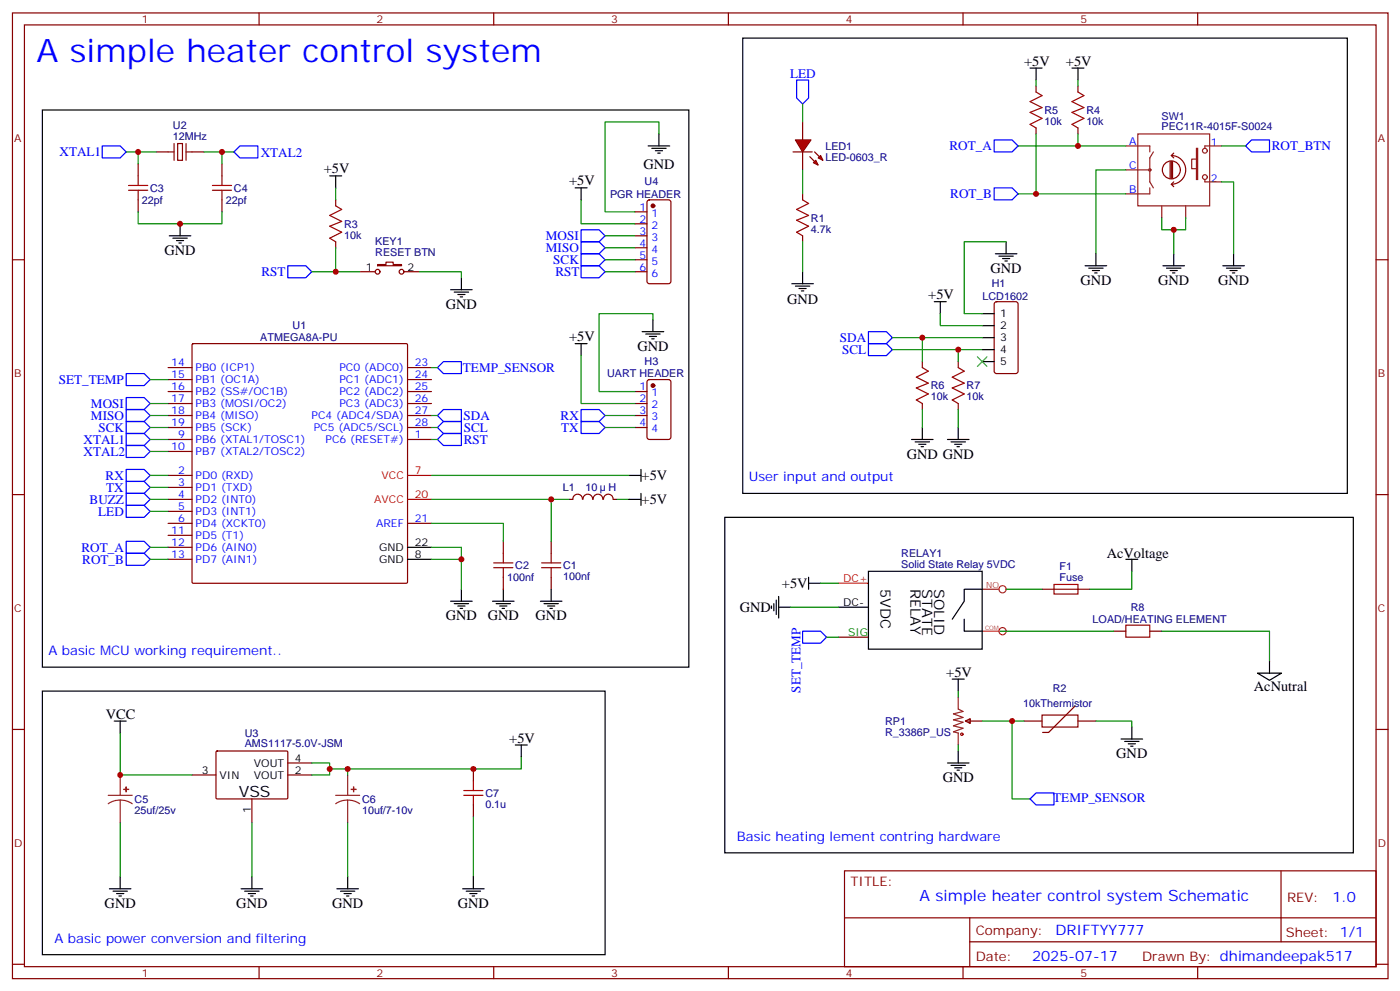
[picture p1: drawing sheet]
<svg xmlns="http://www.w3.org/2000/svg" width="413mm" height="292mm" viewBox="0 0 413 292" stroke-linecap="round" stroke-linejoin="round" font-family="sans-serif">
<g fill="none" stroke="#870000" stroke-width=".35">
<path d="M3.7 3.8h405.3v284.3h-405.3zM7.2 7.3h398.3v277.3h-398.3zM76.3 3.8v3.5M145.5 3.8v3.5M214.6 3.8v3.5M283.8 3.8v3.5M352.9 3.8v3.5M40.7 48.3v3.5M40.7 58.8v3.6M46 44.7h3.5M52.4 42.3h1.4v4.9h-1.4zM56.6 44.7h3.5"/>
<path d="M65.4 48.3v3.5M65.4 58.8v3.6M3.7 76.5h3.5M111.3 77.9h2.4v-.7h2.2v.7h2.4v.3h-7zM405.5 76.5h3.5M106 80h4.6M119 80h4.6M49.5 108.2h7.1M49.5 111.8h7.1M49.5 115.3h7.1M49.5 118.8h7.1M56.6 101.4l.3-.2h62.8l.3 .2 .1 70-.2 .3h-63l-.3-.2z"/>
<path d="M120.1 108.2h7M120.1 111.8h7M120.1 115.3h7M120.1 118.8h7M49.5 129.4h7.1M49.5 140h7.1M49.5 132.9h7.1M49.5 122.3h7.1M49.5 125.9h7.1M120.1 129.4h7M120.1 122.3h7M120.1 125.9h7"/>
<path d="M3.7 145.6h3.5M49.5 143.5h7.1M49.5 147h7.1M49.5 150.6h7.1M49.5 154.1h7.1M49.5 157.6h7.1M120.1 154.1h7M148.3 159.4v3.5M162.4 159.4v3.5M167.7 147h1.1M168.8 147a1.41 1.41 0 0 1 1.4-1.5 1.41 1.41 0 0 1 1.4 1.5M171.8 147a1.41 1.41 0 0 1 1.4-1.5 1.41 1.41 0 0 1 1.4 1.5"/>
<path d="M174.8 147a1.41 1.41 0 0 1 1.4-1.5 1.41 1.41 0 0 1 1.4 1.5M177.8 147a1.41 1.41 0 0 1 1.4-1.5 1.41 1.41 0 0 1 1.4 1.5M180.8 147h1M405.5 145.6h3.5M49.5 161.1h7.1M49.5 164.7h7.1M148.3 170v3.5M162.4 170v3.5M3.7 214.8h3.5M405.5 214.8h3.5M248.8 256.4h156.7v28.2h-156.7zM377.5 256.4v20.9"/>
<path d="M248.9 270.2h156.5M285.8 277.3h119.6M285.8 270.2v14.2M3.7 283.9h3.5M76.3 284.6v3.5M145.5 284.6v3.5M214.6 284.6v3.5M283.8 284.6v3.5M352.9 284.6v3.5M405.5 283.9h3.5"/>
<circle cx="111.3" cy="80" r=".71"/>
<circle cx="118.3" cy="80" r=".71"/>
</g>
<path d="M120.1 140h7M120.1 147h7" fill="none" stroke="#f00" stroke-width=".35"/>
<g fill="none" stroke="#000" stroke-width=".35">
<path d="M97.2 51.8h3.5M98.9 51.8v3.5M49.9 69.4h6.3M50.9 70.1h4.3M52 70.8h2.1M52.7 71.5h.7M53.1 65.9v3.5M132.8 85.3h6.3M133.8 86h4.3M134.9 86.7h2.1M135.6 87.4h.7M136 81.8v3.5"/>
<path d="M185.3 140h3.6M188.9 138.2v3.5M185.3 147h3.6M188.9 145.3v3.5M120.1 164.7h7M120.1 161.1h7M132.8 177h6.3M133.8 177.7h4.3M134.9 178.4h2.1M135.6 179.1h.7M136 173.5v3.5M145.1 177h6.4"/>
<path d="M146.2 177.7h4.2M147.2 178.4h2.2M148 179.1h.7M148.3 173.5v3.5M159.2 177h6.4M160.3 177.7h4.2M161.4 178.4h2.1M162.1 179.1h.7M162.4 173.5v3.5"/>
</g>
<path d="M30.1 43h5.3l1.8 1.7-1.8 1.8h-5.3zM68.9 44.7l1.8-1.7h5.3v3.5h-5.3zM84.8 78.2h5.3l1.8 1.8-1.8 1.8h-5.3zM128.9 108.2l1.8-1.7h5.3v3.5h-5.3zM37.2 127.6h5.3l1.7 1.8-1.7 1.8h-5.3zM37.2 131.2h5.3l1.7 1.7-1.7 1.8h-5.3zM128.9 129.4l1.8-1.8h5.3v3.6h-5.3zM128.9 122.3l1.8-1.7h5.3v3.5h-5.3zM130.7 124.1h5.3v3.5h-5.3l-1.8-1.7z" fill="none" stroke="#00f" stroke-width=".35"/>
<g fill="none" stroke="#008700" stroke-width=".35">
<path d="M37.2 44.7h3.5M46 44.7h-5.3v3.6M60.1 44.7h5.3v3.6M65.4 44.7h3.5M40.7 62.4v3.5h24.7v-3.5M91.9 80h14.1M123.6 80h12.4v1.8M127.1 108.2h1.8M44.2 129.4h5.3M44.2 132.9h5.3M127.1 140h58.2M127.1 129.4h1.8"/>
<path d="M127.1 125.9h1.8M127.1 122.3h1.8M127.1 154.1h21.2v5.3M127.1 147h40.6M162.4 147v12.4M181.8 147h3.5M127.1 161.1h8.9v12.4M127.1 164.7h8.9"/>
</g>
<g fill="none" stroke="#a10000" stroke-width=".35">
<path d="M37.9 54.6h5.6M37.9 56h5.6M40.7 51.8v2.8M40.7 56v2.8M62.6 54.6h5.6M62.6 56h5.6M65.4 51.8v2.8M65.4 56v2.8M145.5 165.7h5.6M145.5 167.1h5.6M148.3 162.9v2.8M148.3 167.1v2.9"/>
<path d="M159.6 165.7h5.6M159.6 167.1h5.6M162.4 162.9v2.8M162.4 167.1v2.9"/>
</g>
<path d="M49.5 44.7h1.8M51.3 42.3v4.9M54.8 42.3v4.9M54.8 44.7h1.8" fill="none" stroke="#871200" stroke-width=".35"/>
<g fill="#f00" stroke="#870000" stroke-width=".35">
<path d="M234.4 41.2h4.6l-2.5 3.5z"/>
<path d="M233.7 44.7h5.6z"/>
</g>
<g fill="#870000" stroke="#870000" stroke-width=".35">
<path d="M240 44.7l1.4 1.4z"/>
<path d="M238.6 46.1l1.4 1.5z"/>
</g>
<g fill="#f00" stroke="#870000" stroke-width=".35">
<path d="M241.1 46.5l.7-.7 .7 1.4z"/>
<path d="M239.7 47.9l.7-.7 .7 1.4z"/>
</g>
<g fill="none" stroke="#870000" stroke-width=".35">
<path d="M236.5 35.9v5.3M305.3 25.3v1.8M305.3 37.7v1.7M317.6 25.3v1.8M317.6 37.7v1.7M98.9 58.8v1.8M190.9 59l.4-.2h5.7l.6 .5 .1 23.5-.5 .7h-5.9l-.6-.4-.1-23.6zM236.5 44.7v5.3M236.5 57.1v1.7M98.9 71.2v1.8M187.1 62.4h3.5M187.1 65.9h3.5"/>
<path d="M187.1 69.4h3.5M187.1 73h3.5M187.1 76.5h3.5M236.5 69.4v1.8M187.1 80h3.5M293.2 89l.5-.2h5.6l.6 .5 .1 20-.5 .6-5.8 .1-.7-.5-.1-20zM187.1 115.3h3.5M187.1 118.8h3.5M190.9 112l.4-.2h5.7l.6 .4 .1 16.5-.5 .6-5.9 .1-.6-.5-.1-16.4zM271.8 106.5v1.7M271.8 118.8v1.8M282.4 106.5v1.7"/>
<path d="M282.4 118.8v1.8M187.1 122.3h3.5M187.1 125.9h3.5M307.1 173.5h14.1M247.1 187.6h8.8M328.2 185.8h3.6M338.8 185.8h3.5M284.5 212.3l1.4-.7v1.4zM284.5 212.3h4.9M301.8 212.3h5.3M307.1 210.5h10.5v3.6h-10.5zM316.8 207.9l-7.8 7.8h-1.8"/>
<path d="M317.6 212.3h5.3M56.6 228.2h7M63.7 221.3l.3-.2 20.6 .1 .2 .3v13.6l-.3 .1h-20.7l-.2-.3zM74.2 235.2v7.1M84.8 228.2h7.1M84.8 224.6h7.1M139.5 226.4v3.5M139.5 237v3.5"/>
</g>
<g fill="none" stroke="#a10000" stroke-width=".35">
<path d="M305.3 27.1l1.8 1.1-3.6 1.7 3.6 1.8-3.6 1.4 3.6 1.8-3.6 1.7 1.8 1.1M317.6 27.1l1.8 1.1-3.5 1.7 3.5 1.8-3.5 1.4 3.5 1.8-3.5 1.7 1.7 1.1M236.5 58.8l1.8 1.1-3.6 1.8 3.6 1.7-3.6 1.4 3.6 1.8-3.6 1.8 1.8 1M98.9 60.6l1.8 1.1-3.5 1.7 3.5 1.8-3.5 1.4 3.5 1.8-3.5 1.7 1.7 1.1M271.8 108.2l1.7 1.1-3.5 1.8 3.5 1.7-3.5 1.4 3.5 1.8-3.5 1.8 1.8 1M282.4 108.2l1.7 1.1-3.5 1.8 3.5 1.7-3.5 1.4 3.5 1.8-3.5 1.8 1.8 1M310.6 172.1h7v2.8h-7zM331.8 184.1h7v3.5h-7zM136.7 232.8h5.6M136.7 234.2h5.6M139.5 229.9v2.9M139.5 234.2v2.8"/>
<circle cx="283.4" cy="216.2" r=".35"/>
</g>
<g fill="none" stroke="#000" stroke-width=".35">
<path d="M218.9 11.2h178.1v134.1h-178.1zM12.5 32.4h190.5v164h-190.5zM194.2 39.4v3.6M303.5 20h3.6M305.3 20v3.6M315.9 20h3.5M317.6 20v3.6M169.5 55.3h3.5M171.2 55.3v3.5M191 43h6.3M192.1 43.7h4.2M193.1 44.4h2.1"/>
<path d="M193.8 45.1h.7M293.3 74.7h6.3M294.4 75.4h4.2M295.4 76.1h2.1M296.1 76.8h.7M296.5 71.2v3.5M319.8 78.2h6.3M320.8 79h4.2M321.9 79.7h2.1M322.9 74.7v3.5M342.7 78.2h6.3M343.7 79h4.3"/>
<path d="M344.8 79.7h2.1M345.9 74.7v3.5M360.3 78.2h6.4M361.4 79h4.2M362.4 79.7h2.2M363.5 74.7v3.5M189.2 97.6h6.4M190.3 98.4h4.2M191.3 99.1h2.2M192.1 99.8h.7M192.4 94.1v3.5M233.3 83.5h6.4"/>
<path d="M234.4 84.2h4.2M235.4 84.9h2.2M236.1 85.7h.8M236.5 80v3.5M275.3 88.8h3.5M277.1 88.8v3.6M289.4 92.4h3.5M289.4 95.9h3.5M289.4 99.4h3.5M322.6 80.4h.7M345.5 80.4h.7M363.1 80.4h.8"/>
<path d="M169.5 101.2h3.5M171.2 101.2v3.5M289.4 102.9h3.5M289.4 106.5h3.5M268.6 129.4h6.4M269.7 130.1h4.2M270.7 130.8h2.1M271.4 131.5h.7M271.8 125.9v3.5M279.2 129.4h6.3M280.2 130.1h4.3M281.3 130.8h2.1"/>
<path d="M282 131.5h.7M282.4 125.9v3.5M213.6 152.3h185.2v98.8h-185.2zM227.3 178.4v.7M228 177.7v2.1M228.7 176.7v4.2M229.4 178.8h3.6M229.4 175.6v6.4M238.3 171.7h3.5M238.3 170v3.5M247.1 178.8h8.8M255.9 168.2h33.5v22.9h-33.5z"/>
<path d="M289.4 173.5h-5.3v3.5l-3.5 5.3M331.8 164.7h3.5M333.5 164.7v3.5M280.6 200h3.5M282.4 200v3.5M284.1 182.3v3.5h5.3M370.6 198.2h7l-3.5 2.1zM374.1 194.7v3.5M12.5 203.5h165.8v77.6h-165.8zM33.7 212.3h3.5M35.4 212.3v3.5M151.8 219.4h3.6"/>
<path d="M153.6 219.4v3.5M330.3 217.6h6.4M331.4 218.3h4.2M332.5 219h2.1M333.2 219.7h.7M333.5 214.1v3.5M279.2 224.6h6.3M280.2 225.4h4.3M281.3 226.1h2.1M282 226.8h.7M282.4 221.1v3.5M35.4 258.2v3.5"/>
<path d="M74.2 258.2v3.5M102.4 258.2v3.5M139.5 258.2v3.5M32.2 261.7h6.4M33.3 262.4h4.2M34.4 263.1h2.1M35.1 263.8h.7M71 261.7h6.4M72.1 262.4h4.2M73.2 263.1h2.1M73.9 263.8h.7M99.3 261.7h6.3"/>
<path d="M100.3 262.4h4.3M101.4 263.1h2.1M102.1 263.8h.7M136.3 261.7h6.4M137.4 262.4h4.2M138.4 263.1h2.1M139.1 263.8h.7"/>
</g>
<g fill="none" stroke="#00f" stroke-width=".35">
<path d="M234.7 23.6h3.6v5.3l-1.8 1.7-1.8-1.7zM292.9 41.2h5.3l1.8 1.8-1.8 1.7h-5.3zM292.9 55.3h5.3l1.8 1.8-1.8 1.7h-5.3zM367 43l1.8-1.8h5.3v3.5h-5.3zM171.2 74.7h5.3l1.8 1.8-1.8 1.7h-5.3zM171.2 67.7h5.3l1.8 1.7-1.8 1.8h-5.3zM171.2 71.2h5.3l1.8 1.8-1.8 1.7h-5.3zM171.2 78.2h5.3l1.8 1.8-1.8 1.8h-5.3zM255.9 97.6h5.3l1.8 1.8-1.8 1.8h-5.3zM37.2 117.1h5.3l1.7 1.7-1.7 1.8h-5.3zM37.2 110h5.3l1.7 1.8-1.7 1.7h-5.3zM255.9 101.2h5.3l1.8 1.7-1.8 1.8h-5.3z"/>
<path d="M37.2 138.2h5.3l1.7 1.8-1.7 1.7h-5.3zM37.2 124.1h5.3l1.7 1.8-1.7 1.7h-5.3zM37.2 120.6h5.3l1.7 1.7-1.7 1.8h-5.3zM171.2 124.1h5.3l1.8 1.8-1.8 1.7h-5.3zM171.2 120.6h5.3l1.8 1.7-1.8 1.8h-5.3zM37.2 145.3h5.3l1.7 1.7-1.7 1.8h-5.3zM37.2 148.8h5.3l1.7 1.8-1.7 1.7h-5.3zM37.2 141.7h5.3l1.7 1.8-1.7 1.8h-5.3zM37.2 159.4h5.3l1.7 1.7-1.7 1.8h-5.3zM37.2 162.9h5.3l1.7 1.8-1.7 1.7h-5.3zM236.5 185.8h5.3l1.8 1.8-1.8 1.8h-5.3zM303.5 235.2l1.8-1.7h5.3v3.5h-5.3z"/>
</g>
<g fill="none" stroke="#008700" stroke-width=".35">
<path d="M194.2 39.4v-3.5h-15.9v26.5h8.8M236.5 30.6v5.3M305.3 23.6v1.7M305.3 39.4v17.7M317.6 23.6v1.7M317.6 39.4v3.6M98.9 55.3v3.5M171.2 58.8v7.1h15.9M236.5 50v7.1M300 43h31.8M300 57.1h31.8M331.8 50h-8.9v24.7"/>
<path d="M360 53.6h3.5v21.1M360 43h7M98.9 73v7M178.3 69.4h8.8M178.3 76.5h8.8M178.3 73h8.8M236.5 71.2v8.8M296.5 71.2h-12.4v21.2h5.3M342.3 64.1v3.6h3.6v7M349.4 64.1v3.6h-3.5M178.3 80h8.8M192.4 94.1v-1.7h-15.9v22.9h10.6"/>
<path d="M263 99.4h26.4M271.8 99.4v7.1M277.1 92.4v3.5h12.3M44.2 118.8h5.3M44.2 111.8h5.3M171.2 104.7v14.1h15.9M263 102.9h26.4M282.4 102.9v3.6M44.2 140h5.3M44.2 125.9h5.3M44.2 122.3h5.3M178.3 125.9h8.8"/>
<path d="M178.3 122.3h8.8M271.8 120.6v5.3M282.4 120.6v5.3M44.2 147h5.3M44.2 150.6h5.3M44.2 143.5h5.3M44.2 164.7h5.3M44.2 161.1h5.3M233 178.8h14.1M241.8 171.7h5.3M296.5 173.5h10.6M333.5 168.2v5.3h-12.3"/>
<path d="M243.6 187.6h3.5M294.7 185.8h33.5M342.3 185.8h31.8v8.9M35.4 215.8v12.4h21.2M282.4 203.5v1.7M282.4 219.4v1.7M289.4 212.3h12.4M298.2 212.3v22.9h5.3M322.9 212.3h10.6v1.8M91.9 224.6h5.3v3.6h-5.3M97.2 226.4h5.2v1.8M153.6 222.9v3.5h-51.2"/>
<path d="M35.4 242.3v15.9M74.2 242.3v15.9M102.4 242.3v15.9M139.5 240.5v17.7"/>
</g>
<g fill="none" stroke="#8c2424" stroke-width=".35">
<path d="M335.3 39.4h21.1v21.2h-21.1zM331.8 43h7v1.7M331.8 50h7M338.8 55.3v1.8h-7M339.9 44.7l-1.1 1.8v7.1l1.1 1.7M352.6 43.7h.3v9.1h-.3zM352.6 46.8h-1.4v2.9h1.4M355 52.8v.8h5M360 43h-5v.7M342.3 60.6v3.5M349.4 60.6v3.5M282.4 205.2v3.6l1.4 .7-2.8 .7 2.8 1-2.8 .7 2.8 .8-2.8 1 2.8 .7-2.8 1.1 1.4 .3v3.6"/>
<path d="M31.9 234.2h7M35.4 235.6l-1.8 .2-1.7 .8M35.4 235.6l1.9 .2 1.6 .8M35.4 228.2v6M35.4 235.6v6.7M98.9 234.2h7.1M102.4 235.6l-1.8 .2-1.7 .8M102.4 235.6l1.9 .2 1.7 .8M102.4 228.2v6M102.4 235.6v6.7"/>
<circle cx="338.8" cy="50" r=".35"/>
<circle cx="355" cy="52.1" r=".71"/>
<circle cx="355" cy="44.4" r=".71"/>
</g>
<g fill="#8c2424" stroke="#8c2424" stroke-width=".35">
<path d="M36.5 232.4h1.4z"/>
<path d="M37.1 231.7l.1 1.4z"/>
<path d="M103.5 232.4h1.4z"/>
<path d="M104.2 231.7v1.4z"/>
</g>
<path d="M344.8 47.6v4.9M345.2 45.8a4.2 4.2 0 0 1 4.2 4.2 4.2 4.2 0 0 1-4.2 4.3M345.2 54.3l.7 .7M345.2 47.6v4.9M345.2 45.8l.7 .7M345.5 47.6v4.9M345.9 53.6l-.7 .7M345.9 45.1l-.7 .7M347.8 50a2.65 2.65 0 0 0-3.8-2.4 2.65 2.65 0 0 0-.6 4.4 2.65 2.65 0 0 0 4.3-1.3l.1-.6" fill="none" stroke="#850000" stroke-width=".35"/>
<path d="M288 105.1l2.8 2.8M290.8 105.1l-2.8 2.8" fill="none" stroke="#3c3" stroke-width=".35"/>
<g fill="#870000" stroke="#870000" stroke-width=".35">
<circle cx="192.4" cy="60.6" r=".53"/>
<circle cx="192.4" cy="113.5" r=".53"/>
</g>
<g fill="none" stroke="#c30" stroke-width=".35">
<path d="M289.4 173.5h5M289.4 185.8h5"/>
<circle cx="295.4" cy="173.5" r="1.06"/>
<circle cx="295.4" cy="185.8" r="1.06"/>
</g>
<path d="M247.1 171.7h8.8" fill="none" stroke="#f00" stroke-width=".35"/>
<g fill="#c00">
<circle cx="136" cy="164.7" r=".88"/>
<circle cx="162.4" cy="147" r=".88"/>
<circle cx="53.1" cy="65.9" r=".88"/>
<circle cx="40.7" cy="44.7" r=".88"/>
<circle cx="65.4" cy="44.7" r=".88"/>
<circle cx="35.4" cy="228.2" r=".88"/>
<circle cx="97.2" cy="226.4" r=".88"/>
<circle cx="102.4" cy="226.4" r=".88"/>
<circle cx="139.5" cy="226.4" r=".88"/>
<circle cx="298.2" cy="212.3" r=".88"/>
<circle cx="345.9" cy="67.7" r=".88"/>
<circle cx="98.9" cy="80" r=".88"/>
<circle cx="305.3" cy="57.1" r=".88"/>
<circle cx="317.6" cy="43" r=".88"/>
<circle cx="271.8" cy="99.4" r=".88"/>
<circle cx="282.4" cy="102.9" r=".88"/>
</g>
<text font-size="9.5" fill="#00f" x="10.7" y="18.3">A simple heater control system</text>
<text font-size="4.6" x="70.3" y="234.5">VSS</text>
<text font-size="4.6" fill="#00f" x="270.9" y="265.4">A simple heater control system Schematic</text>
<g font-size="4.2">
<text x="301.8" y="19.3">+5V</text>
<text x="314.1" y="19.3">+5V</text>
<text x="95.4" y="51.1">+5V</text>
<text x="189.6" y="49.7">GND</text>
<text x="167.7" y="54.6">+5V</text>
<text x="48.5" y="75.1">GND</text>
<text x="291.9" y="80.4">GND</text>
<text x="318.3" y="83.9">GND</text>
<text x="341.3" y="83.9">GND</text>
<text x="358.9" y="83.9">GND</text>
<text x="231.9" y="89.6">GND</text>
<text x="273.5" y="88.1">+5V</text>
<text x="131.4" y="90.9">GND</text>
<text x="167.7" y="100.5">+5V</text>
<text x="187.8" y="103.3">GND</text>
<text x="267.2" y="135">GND GND</text>
<text x="189.1" y="141.4">+5V</text>
<text x="189.1" y="148.5">+5V</text>
<text x="326.1" y="164.3">AcVoltage</text>
<text x="230.4" y="173.1">+5V</text>
<text x="259.4" y="173.5" transform="rotate(90 259.4 173.5)">5VDC</text>
<text x="268.3" y="173.5" transform="rotate(90 268.3 173.5)">RELAY</text>
<text x="271.8" y="173.5" transform="rotate(90 271.8 173.5)">STATE</text>
<text x="275.3" y="173.5" transform="rotate(90 275.3 173.5)">SOLID</text>
<text x="131.4" y="182.7">GND</text>
<text x="143.7" y="182.7">GND</text>
<text x="157.8" y="182.7">GND</text>
<text x="218" y="180.2">GND</text>
<text x="278.8" y="199.2">+5V</text>
<text x="369.5" y="203.5">AcNutral</text>
<text x="31.2" y="211.6">VCC</text>
<text x="150.1" y="218.7">+5V</text>
<text x="328.9" y="223.2">GND</text>
<text x="277.8" y="230.3">GND</text>
<text x="30.8" y="267.3">GND</text>
<text x="69.6" y="267.3">GND</text>
<text x="97.9" y="267.3">GND</text>
<text x="134.9" y="267.3">GND</text>
</g>
<g font-size="4.2" fill="#00f">
<text x="392.6" y="265.7">1.0</text>
<text x="311" y="275.2">DRIFTYY777</text>
<text x="304.1" y="283">2025-07-17</text>
</g>
<g font-size="3.9" fill="#00f">
<text x="232.8" y="23">LED</text>
<text x="17.5" y="46">XTAL1</text>
<text x="76.8" y="46.1">XTAL2</text>
<text x="279.8" y="44.2">ROT_A</text>
<text x="374.8" y="44.2">ROT_BTN</text>
<text x="280" y="58.3">ROT_B</text>
<text x="160.9" y="70.7">MOSI</text>
<text x="160.9" y="74.2">MISO</text>
<text x="163" y="77.7">SCK</text>
<text x="77" y="81.3">RST</text>
<text x="163.7" y="81.3">RST</text>
<text x="247.5" y="100.7">SDA</text>
<text x="248.1" y="104.2">SCL</text>
<text x="17.3" y="113">SET_TEMP</text>
<text x="136.4" y="109.5">TEMP_SENSOR</text>
<text x="26.8" y="123.6">MISO</text>
<text x="26.8" y="120.1">MOSI</text>
<text x="136.6" y="123.6">SDA</text>
<text x="165.2" y="123.6">RX</text>
<text x="24.6" y="130.6">XTAL1</text>
<text x="29" y="127.1">SCK</text>
<text x="136.6" y="130.7">RST</text>
<text x="136.6" y="127.1">SCL</text>
<text x="165.4" y="127.1">TX</text>
<text x="24.6" y="134.2">XTAL2</text>
<text x="31.1" y="141.2">RX</text>
<text x="220.6" y="141.7">User input and output</text>
<text x="26.4" y="148.3">BUZZ</text>
<text x="31.3" y="144.8">TX</text>
<text x="28.9" y="151.8">LED</text>
<text x="24" y="162.4">ROT_A</text>
<text x="24.3" y="165.9">ROT_B</text>
<text x="14.3" y="192.9">A basic MCU working requirement..</text>
<text x="235.9" y="204" transform="rotate(-90 235.9 204)">SET_TEMP</text>
<text x="310.4" y="236.1">TEMP_SENSOR</text>
<text x="217.1" y="247.6">Basic heating lement contring hardware</text>
<text x="16" y="277.6">A basic power conversion and filtering</text>
</g>
<g font-size="3.9" fill="#800">
<text x="250.6" y="261">TITLE:</text>
<text x="379.2" y="265.7">REV:</text>
<text x="287.5" y="275.2">Company:</text>
<text x="378.9" y="275.8">Sheet: 1/1</text>
<text x="287.5" y="282.9">Date:</text>
<text x="336.6" y="282.9">Drawn By: dhimandeepak517</text>
</g>
<g font-size="3.2" fill="#800">
<text x="41.8" y="6.8">1</text>
<text x="110.9" y="6.8">2</text>
<text x="180.1" y="6.8">3</text>
<text x="249.2" y="6.8">4</text>
<text x="318.3" y="6.8">5</text>
<text x="4.2" y="41.9">A</text>
<text x="406" y="41.9">A</text>
<text x="4.2" y="111.1">B</text>
<text x="406" y="111.1">B</text>
<text x="4.2" y="180.2">C</text>
<text x="406" y="180.2">C</text>
<text x="4.2" y="249.3">D</text>
<text x="406" y="249.3">D</text>
<text x="41.8" y="287.6">1</text>
<text x="110.9" y="287.6">2</text>
<text x="180.1" y="287.6">3</text>
<text x="249.2" y="287.6">4</text>
<text x="318.3" y="287.6">5</text>
</g>
<g font-size="3.2" fill="#000080">
<text x="307.8" y="33.5">R5</text>
<text x="320.1" y="33.5">R4</text>
<text x="342.3" y="35.3">SW1</text>
<text x="51" y="41.2">12MHz</text>
<text x="51" y="38.1">U2</text>
<text x="307.8" y="36.7">10k</text>
<text x="320.1" y="36.7">10k</text>
<text x="342.3" y="38.3">PEC11R-4015F-S0024</text>
<text x="243.2" y="47.3">LED-0603_R</text>
<text x="243.2" y="44.1">LED1</text>
<text x="41.8" y="60">22pf</text>
<text x="44.2" y="56.4">C3</text>
<text x="66.5" y="60">22pf</text>
<text x="68.9" y="56.4">C4</text>
<text x="179.8" y="58.2">PGR HEADER</text>
<text x="189.9" y="54.6">U4</text>
<text x="239" y="65.3">R1</text>
<text x="101.4" y="70.2">10k</text>
<text x="101.4" y="67">R3</text>
<text x="239" y="68.5">4.7k</text>
<text x="110.6" y="75.3">RESET BTN</text>
<text x="110.6" y="72.2">KEY1</text>
<text x="289.5" y="88.2">LCD1602</text>
<text x="292.3" y="84.6">H1</text>
<text x="76.7" y="100.5">ATMEGA8A-PU</text>
<text x="86.2" y="96.9">U1</text>
<text x="189.9" y="107.5">H3</text>
<text x="178.9" y="111.1">UART HEADER</text>
<text x="274.2" y="117.8">10k</text>
<text x="274.2" y="114.6">R6</text>
<text x="284.8" y="117.8">10k</text>
<text x="284.8" y="114.6">R7</text>
<text x="165.9" y="144.6">L1</text>
<text x="172.6" y="144.7">10</text>
<text x="179.3" y="144.7">H</text>
<text x="151.8" y="167.6">C2</text>
<text x="165.9" y="167.6">C1</text>
<text x="265.6" y="167.1">Solid State Relay 5VDC</text>
<text x="265.6" y="164">RELAY1</text>
<text x="312.2" y="167.9">F1</text>
<text x="149.4" y="171.1">100nf</text>
<text x="165.9" y="170.8">100nf</text>
<text x="312.2" y="171.1">Fuse</text>
<text x="333.2" y="179.9">R8</text>
<text x="322" y="183.4">LOAD/HEATING ELEMENT</text>
<text x="310.2" y="203.6">R2</text>
<text x="301.5" y="208.2">10kThermistor</text>
<text x="260.8" y="213.4">RP1</text>
<text x="72.1" y="220.1">AMS1117-5.0V-JSM</text>
<text x="72.1" y="216.9">U3</text>
<text x="260.8" y="216.6">R_3386P_US</text>
<text x="39.7" y="239.6">25uf/25v</text>
<text x="39.7" y="236.4">C5</text>
<text x="106.7" y="239.6">10uf/7-10v</text>
<text x="106.7" y="236.4">C6</text>
<text x="143" y="237.8">0.1u</text>
<text x="143" y="234.6">C7</text>
</g>
<g font-size="3.2" fill="#00f">
<text x="332.8" y="42.6">A</text>
<text x="356.8" y="43">1</text>
<text x="332.7" y="49.7">C</text>
<text x="356.8" y="53.6">2</text>
<text x="332.8" y="56.7">B</text>
<text x="188.4" y="62">1</text>
<text x="188.4" y="65.5">2</text>
<text x="191.9" y="63.8">1</text>
<text x="188.4" y="69.1">3</text>
<text x="191.9" y="67.3">2</text>
<text x="191.9" y="70.8">3</text>
<text x="188.4" y="72.6">4</text>
<text x="188.4" y="76.1">5</text>
<text x="191.9" y="74.4">4</text>
<text x="191.9" y="77.9">5</text>
<text x="188.4" y="79.7">6</text>
<text x="191.9" y="81.4">6</text>
<text x="50.4" y="107.9">14</text>
<text x="122.2" y="107.9">23</text>
<text x="50.4" y="111.4">15</text>
<text x="57.6" y="109.3">PB0 (ICP1)</text>
<text x="57.6" y="112.8">PB1 (OC1A)</text>
<text x="100" y="109.3">PC0 (ADC0)</text>
<text x="100" y="112.8">PC1 (ADC1)</text>
<text x="122.2" y="111.4">24</text>
<text x="50.4" y="114.9">16</text>
<text x="50.4" y="118.5">17</text>
<text x="57.6" y="116.3">PB2 (SS#/OC1B)</text>
<text x="57.6" y="119.9">PB3 (MOSI/OC2)</text>
<text x="100" y="116.3">PC2 (ADC2)</text>
<text x="100" y="119.9">PC3 (ADC3)</text>
<text x="122.2" y="114.9">25</text>
<text x="122.2" y="118.5">26</text>
<text x="188.4" y="114.9">1</text>
<text x="188.4" y="118.5">2</text>
<text x="191.9" y="116.7">1</text>
<text x="50.4" y="122">18</text>
<text x="50.4" y="125.5">19</text>
<text x="57.6" y="123.4">PB4 (MISO)</text>
<text x="91.8" y="123.4">PC4 (ADC4/SDA)</text>
<text x="122.2" y="122">27</text>
<text x="122.2" y="125.5">28</text>
<text x="188.4" y="122">3</text>
<text x="188.4" y="125.5">4</text>
<text x="191.9" y="120.2">2</text>
<text x="191.9" y="123.8">3</text>
<text x="52.5" y="129">9</text>
<text x="57.6" y="130.5">PB6 (XTAL1/TOSC1)</text>
<text x="57.6" y="126.9">PB5 (SCK)</text>
<text x="92.4" y="126.9">PC5 (ADC5/SCL)</text>
<text x="95.9" y="130.5">PC6 (RESET#)</text>
<text x="122.2" y="129">1</text>
<text x="191.9" y="127.3">4</text>
<text x="50.4" y="132.6">10</text>
<text x="57.6" y="134">PB7 (XTAL2/TOSC2)</text>
<text x="52.5" y="139.6">2</text>
<text x="52.5" y="143.2">3</text>
<text x="57.6" y="141">PD0 (RXD)</text>
<text x="52.5" y="146.7">4</text>
<text x="57.6" y="144.6">PD1 (TXD)</text>
<text x="57.6" y="148.1">PD2 (INT0)</text>
<text x="52.5" y="150.2">5</text>
<text x="52.5" y="153.7">6</text>
<text x="57.6" y="151.6">PD3 (INT1)</text>
<text x="57.6" y="155.2">PD4 (XCKT0)</text>
<text x="110.8" y="155.2">AREF</text>
<text x="122.2" y="153.7">21</text>
<text x="50.4" y="157.3">11</text>
<text x="50.4" y="160.8">12</text>
<text x="57.6" y="158.7">PD5 (T1)</text>
<text x="50.4" y="164.3">13</text>
<text x="57.6" y="162.2">PD6 (AIN0)</text>
<text x="57.6" y="165.7">PD7 (AIN1)</text>
</g>
<g font-size="3.2">
<text x="107.8" y="79.7">1</text>
<text x="120.1" y="79.7">2</text>
<text x="294.7" y="93.4">1</text>
<text x="294.7" y="96.9">2</text>
<text x="294.7" y="100.5">3</text>
<text x="294.7" y="104">4</text>
<text x="294.7" y="107.5">5</text>
<text x="122.2" y="160.8">22</text>
<text x="111.7" y="165.7">GND</text>
<text x="111.7" y="162.2">GND</text>
<text x="122.2" y="164.3">8</text>
<text x="248.5" y="178.4">DC-</text>
<text x="59.5" y="227.8">3</text>
<text x="74.8" y="225.7">VOUT</text>
<text x="86.9" y="227.8">2</text>
<text x="86.9" y="224.3">4</text>
<text x="64.7" y="229.2">VIN</text>
<text x="74.8" y="229.2">VOUT</text>
<text x="73.9" y="239.4" transform="rotate(-90 73.9 239.4)">1</text>
</g>
<g font-size="3.2" fill="#f00">
<text x="112.4" y="141">VCC</text>
<text x="122.2" y="139.6">7</text>
<text x="110.3" y="148.1">AVCC</text>
<text x="122.2" y="146.7">20</text>
<text x="248.5" y="171.4">DC+</text>
</g>
<text font-size="3.2" fill="#060" x="249.9" y="187.3">SIG</text>
<text font-size="2.5" fill="#f60" x="290.6" y="173.1">NO</text>
<text font-size="1.8" fill="#f60" x="290.3" y="185.5">COM</text>
</svg>
